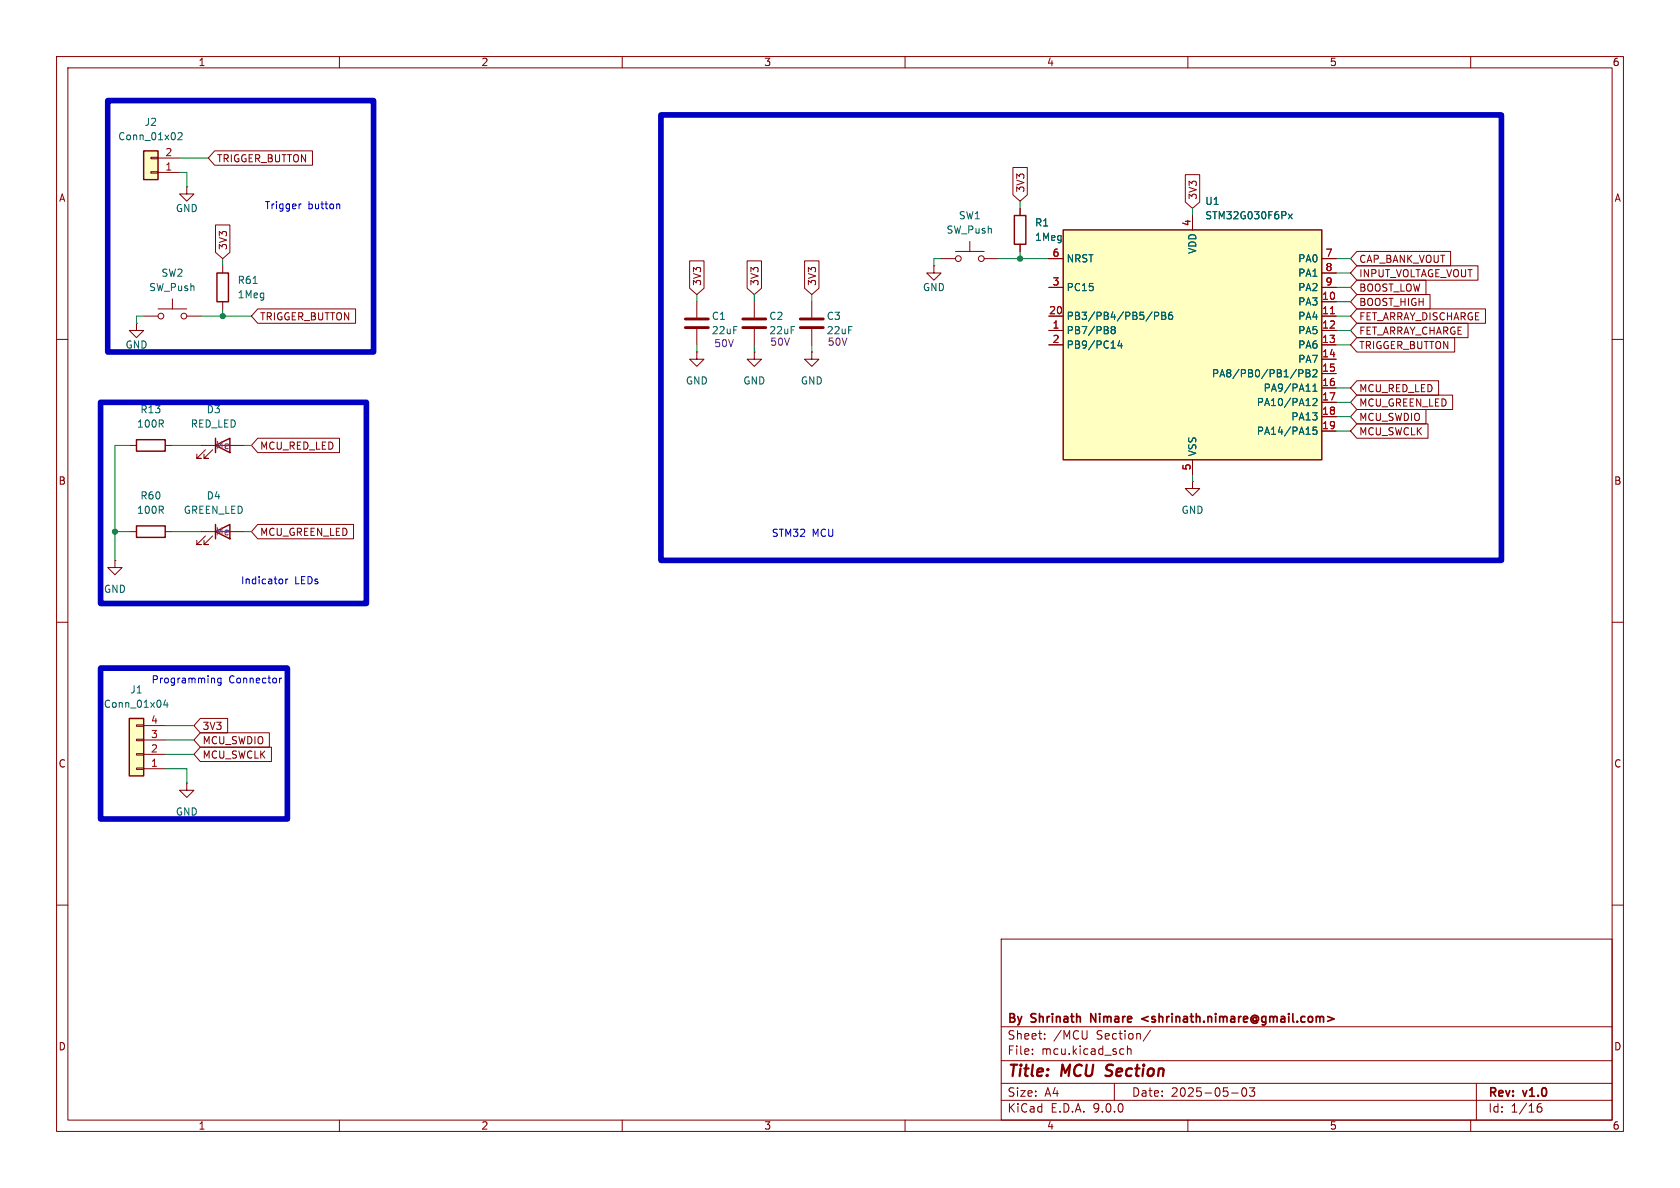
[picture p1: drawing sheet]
<svg xmlns="http://www.w3.org/2000/svg" width="297mm" height="210mm" viewBox="0 0 297 210" stroke-linecap="round" stroke-linejoin="round" font-family="sans-serif">
<g fill="none" stroke="#840000" stroke-width=".18">
<path d="M10 10h277v190h-277zM12 12h273v186h-273zM60 10v2M110 10v2M160 10v2M210 10v2M260 10v2M10 60h2M285 60h2M10 110h2M285 110h2M10 160h2"/>
<path d="M177 166h108v32h-108zM285 160h2M60 198v2M110 198v2M160 198v2M177 194.5h108M177 191.5h108M177 187.5h108M177 181.5h108M182.5 186.3v.1M182.5 185.5v.1M184.7 183.6v.1"/>
<path d="M184.7 182.8v.1M192.2 182.2l-.1 1.4M197 191.5v3M198.2 185.4l.5 .1M198.7 186.3l-.5 .1M199.3 185.5l.2-.1 .4 .1 .1 .9M199.3 184.9v1.5M203.4 182.1l-1.3 2M210 198v2M217.7 193.2h1.2M219.7 192.4l.2-.1a.81 .81 0 0 1 .6 .6 .81 .81 0 0 1-.3 .8l-.2 .1a.81 .81 0 0 1-.3-1.4zM220.9 192.3h.9l-.5 .6 .4 .1v.7l-.2 .1h-.4l-.2-.1"/>
<path d="M260 198v2M261 191.5v6.5M271.7 196l.3-.3h.5l.1 .3v.3l-.3 .3-.4-.1-.2-.2M272.5 195.1a.59 .59 0 0 0-.8 .6"/>
</g>
<path d="M195.4 190.1l.3 .1M195.7 188.4l-.1 .2v.4" fill="none" stroke="#840000" stroke-width=".4"/>
<path d="M203 179.7l-1.2 .4 1.2 .4M234.7 179.7l1.1 .4-1.1 .4M192.8 180.7v-1.5l.9 1.5" fill="none" stroke="#840000" stroke-width=".3"/>
<path d="M22.9 127h2.5v10.2h-2.5z" fill="#ffffc2"/>
<path d="M22.9 127h2.5v10.2h-2.5z" fill="none" stroke="#840000" stroke-width=".25"/>
<g fill="none" stroke="#840000" stroke-width=".18">
<path d="M166.4 45.7h2.5M168.9 44.5h5.1M171.4 42.7v1.8M174 45.7h2.5M123.2 62.2v1.3h1.3l-1.3 1.3-1.3-1.3h1.3M123.2 62.2h.1M133.3 62.2v1.3h1.3l-1.3 1.3-1.2-1.3h1.2M133.3 62.2h.1M143.5 62.2v1.3h1.3l-1.3 1.3-1.3-1.3h1.3M143.5 62.2h.1M24.1 135.8h1.3v.2h-1.3zM24.1 133.2h1.3v.3h-1.3z"/>
<path d="M24.1 130.7h1.3v.2h-1.3zM24.1 128.1h1.3v.3h-1.3zM25.4 135.9h3.8M25.4 133.4h3.8M25.4 130.8h3.8M25.4 128.3h3.8"/>
<circle cx="169.4" cy="45.7" r=".51"/>
<circle cx="173.5" cy="45.7" r=".51"/>
</g>
<path d="M29.2 123.7l-.3 .9h.8M29.5 124.2v.8" fill="none" stroke="#006464" stroke-width=".18"/>
<path d="M188 40.6h45.7v40.7h-45.7z" fill="#ffffc2"/>
<path d="M38.4 48.3h2v5h-2zM188 40.6h45.7v40.7h-45.7z" fill="none" stroke="#840000" stroke-width=".25"/>
<g fill="none" stroke="#840000" stroke-width=".18">
<path d="M33 33v1.3h1.3l-1.3 1.3-1.3-1.3h1.3M33 33h.1M210.8 38.1v2.5M24.1 57.2v1.2h1.3l-1.3 1.3-1.2-1.3h1.2M24.1 57.2h.1M25.4 55.9h2.5M27.9 54.6h5.1M30.5 52.8v1.8M33 55.9h2.6M39.4 47v1.3M39.4 53.3v1.3M123.2 53.3v2.8"/>
<path d="M123.2 58.2v2.8M133.3 53.3v2.8M133.3 58.2v2.8M143.5 53.3v2.8M143.5 58.2v2.8M165.1 47v1.3h1.3l-1.3 1.2-1.3-1.2h1.3M165.1 47h.1M185.4 45.7h2.6M185.4 50.8h2.6M185.4 55.9h2.6M185.4 58.4h2.6M233.7 45.7h2.5"/>
<path d="M233.7 50.8h2.5M233.7 55.9h2.5M233.7 58.4h2.5M233.7 48.3h2.5M233.7 53.3h2.5M185.4 61h2.6M233.7 61h2.5M233.7 63.5h2.5M233.7 66h2.5M233.7 68.6h2.5M233.7 71.1h2.5M233.7 73.7h2.5"/>
<path d="M233.7 76.2h2.5M210.8 85.1v1.3h1.3l-1.3 1.2-1.3-1.2h1.3M210.8 85.1h.1M210.8 81.3v2.5"/>
<circle cx="28.4" cy="55.9" r=".51"/>
<circle cx="32.5" cy="55.9" r=".51"/>
</g>
<g fill="none" stroke="#006464" stroke-width=".18">
<path d="M227.8 37.8l.6 .9M228.4 37.8l-.6 .9M44.7 50.1h.8M196.7 58.3l-.3-.3 .3-.3h.2l.3 .3-.3 .3M196.7 58.3l-.3 .2 .1 .4 .2 .1 .3-.1 .2-.1v-.3l-.3-.2M196.7 58.3h.2M204.1 55.9l.6-.1 .1-.2v-.3l-.7-.1v1.3M205.4 55.2h.4l.2 .2-.2 .4 .2 .1 .1 .3-.2 .3h-.5zM205.4 55.8h.4M207.2 55.2l-.4 .1a.86 .86 0 0 0 0 1.2l.5-.2v-.4l-.2-.2h-.4l-.1 .2M197.9 60.2l-.3 .9h.8M198.2 60.7v.8"/>
<path d="M229.6 66h.6l.2-.2-.1-.3-.7-.2v1.3M230.9 65.3h.4l.3 .3-.3 .4 .3 .1v.3l-.2 .2h-.5zM230.9 66h.4M232.1 65.5l.5-.2 .2 .4-.8 .9h.8M232.1 70.6l.5-.2 .2 .4-.8 .9h.8M232.1 69.2h.7M232.1 68.3l.4-.4v1.3M232.8 75.5h-.6l-.1 .6 .2-.1 .4 .1 .1 .1v.5l-.2 .1-.5-.1"/>
</g>
<path d="M235.2 55.5h.7" fill="none" stroke="#a90000" stroke-width=".18"/>
<path d="M121.2 56.4h4M121.2 57.9h4M131.3 56.4h4.1M131.3 57.9h4.1M141.5 56.4h4M141.5 57.9h4" fill="none" stroke="#840000" stroke-width=".51"/>
<path d="M25.4 26.7h2.5v5.1h-2.5z" fill="#ffffc2"/>
<path d="M25.4 26.7h2.5v5.1h-2.5zM179.3 38.1h2.1v5.1h-2.1zM24.1 77.7h5.1v2.1h-5.1zM38.1 78.7l2.5-1.2v2.5zM38.1 77.5v2.5M24.1 93h5.1v2h-5.1zM38.1 94l2.5-1.3v2.6zM38.1 92.7v2.6" fill="none" stroke="#840000" stroke-width=".25"/>
<g fill="none" stroke="#840000" stroke-width=".18">
<path d="M26.7 30.4h1.2v.2h-1.2zM26.7 27.8h1.2v.3h-1.2zM27.9 30.5h3.8M27.9 27.9h3.8M37.9 26.7h17.3v2.5h-17.3l-1.1-1.3zM38.1 39.8h2.5v4.8l-1.2 1.1-1.3-1.1zM179.1 29.6h2.5v4.8l-1.3 1.2-1.2-1.2zM180.3 36.8v1.3M209.5 30.9h2.6v4.8l-1.3 1.1-1.3-1.1zM210.8 38.1v2.5M45.6 54.6h17.3v2.6h-17.3l-1.2-1.3zM121.9 46.1h2.6v4.9l-1.3 1.1-1.3-1.1z"/>
<path d="M132.1 46.1h2.5v4.9l-1.3 1.1-1.2-1.1zM142.2 46.1h2.6v4.9l-1.3 1.1-1.3-1.1zM180.3 43.2v1.3M185.4 45.7h2.6M185.4 50.8h2.6M185.4 55.9h2.6M185.4 58.4h2.6M233.7 45.7h2.5M233.7 50.8h2.5M233.7 55.9h2.5M233.7 58.4h2.5M233.7 48.3h2.5"/>
<path d="M233.7 53.3h2.5M239.9 52.1h12.9v2.5h-12.9l-1.1-1.3zM239.9 54.6h22.7v2.6h-22.7l-1.1-1.3zM239.9 47h21.4v2.5h-21.4l-1.1-1.2zM239.9 57.1h19.6v2.6h-19.6l-1.1-1.3zM239.9 49.5h12.2v2.6h-12.2l-1.1-1.3zM239.9 59.7h17.3v2.5h-17.3l-1.1-1.2zM239.9 44.4h16.5v2.6h-16.5l-1.1-1.3zM22.9 78.7h1.2M29.2 78.7h1.3M35.6 78.7h2.5M36.3 79.5l-1.5 1.5h.8h-.8v-.7"/>
<path d="M37.6 79.5l-1.5 1.5h.7h-.7v-.7M40.6 78.7h2.6M45.6 77.5h14.4v2.5h-14.4l-1.2-1.3zM185.4 61h2.6M233.7 61h2.5M233.7 63.5h2.5M233.7 66h2.5M233.7 68.6h2.5M233.7 71.1h2.5M233.7 73.7h2.5M233.7 76.2h2.5M239.9 67.3h14.4v2.6h-14.4l-1.1-1.3z"/>
<path d="M239.9 74.9h12.6v2.6h-12.6l-1.1-1.3zM239.9 72.4h12.2v2.5h-12.2l-1.1-1.2zM239.9 69.8h16.9v2.6h-16.9l-1.1-1.3zM20.3 99.1v1.2h1.3l-1.3 1.3-1.3-1.3h1.3M20.3 99.1h.1M22.9 94h1.2M29.2 94h1.3M35.6 94h2.5M36.3 94.7l-1.5 1.6h.8h-.8v-.8M37.6 94.7l-1.5 1.6h.7h-.7v-.8M40.6 94h2.6M45.6 92.7h16.9v2.6h-16.9l-1.2-1.3z"/>
<path d="M210.8 81.3v2.5M33 138.4v1.3h1.3l-1.3 1.3-1.3-1.3h1.3M33 138.4h.1M35.4 127h4.8v2.5h-4.8l-1.1-1.2zM35.4 132.1h12.6v2.5h-12.6l-1.1-1.2zM35.4 129.5h12.2v2.6h-12.2l-1.1-1.3z"/>
</g>
<g fill="none" stroke="#006464" stroke-width=".18">
<path d="M31.5 23.6l.5-.2 .2 .4-.8 .9h.8M227.8 37.8l.6 .9M228.4 37.8l-.6 .9M196.7 58.3l-.3-.3 .3-.3h.2l.3 .3-.3 .3M196.7 58.3l-.3 .2 .1 .4 .2 .1 .3-.1 .2-.1v-.3l-.3-.2M196.7 58.3h.2M204.1 55.9l.6-.1 .1-.2v-.3l-.7-.1v1.3M205.4 55.2h.4l.2 .2-.2 .4 .2 .1 .1 .3-.2 .3h-.5zM205.4 55.8h.4M207.2 55.2l-.4 .1a.86 .86 0 0 0 0 1.2l.5-.2v-.4l-.2-.2h-.4l-.1 .2M197.9 60.2l-.3 .9h.8M198.2 60.7v.8"/>
<path d="M229.6 66h.6l.2-.2-.1-.3-.7-.2v1.3M230.9 65.3h.4l.3 .3-.3 .4 .3 .1v.3l-.2 .2h-.5zM230.9 66h.4M232.1 65.5l.5-.2 .2 .4-.8 .9h.8M232.1 70.6l.5-.2 .2 .4-.8 .9h.8M232.1 69.2h.7M232.1 68.3l.4-.4v1.3M232.8 75.5h-.6l-.1 .6 .2-.1 .4 .1 .1 .1v.5l-.2 .1-.5-.1"/>
</g>
<g fill="none" stroke="#009600" stroke-width=".18">
<path d="M31.7 30.5h1.3v2.5M31.7 27.9h5.1M180.3 35.6v1.2M210.8 36.8v1.3M25.4 55.9h-1.3v1.3M35.6 55.9h8.8M39.4 45.7v1.3M39.4 54.6v1.3M123.2 52.1v1.2M133.3 52.1v1.2M143.5 52.1v1.2M166.4 45.7h-1.3v1.3"/>
<path d="M176.5 45.7h8.9M180.3 44.5v1.2M236.2 45.7h2.6M236.2 55.9h2.6M236.2 48.3h2.6M236.2 50.8h2.6M236.2 53.3h2.6M236.2 58.4h2.6M22.9 78.7h-2.6v20.4M30.5 78.7h5.1M43.2 78.7h1.2M123.2 61v1.2"/>
<path d="M133.3 61v1.2M143.5 61v1.2M236.2 68.6h2.6M236.2 76.2h2.6M236.2 71.1h2.6M236.2 61h2.6M236.2 73.7h2.6M20.3 94h2.6M30.5 94h5.1M43.2 94h1.2M210.8 83.8v1.3M29.2 128.3h5.1"/>
<path d="M29.2 135.9h3.8v2.5M29.2 130.8h5.1M29.2 133.4h5.1"/>
</g>
<path d="M53.2 36.1l-.3 .1M59.7 36.1l.4 .1v.7M37.7 119.9l.2 .2v.6M39.1 119.9v1l-.3 .2h-.3M39.1 119.9h-.4l-.2 .2 .1 .6h.5M49.4 119.9v.8M49.8 119.9l-.4 .2M49.9 102.4l.1 .2-.1 .5M50.5 102.4v.8M50.9 102.4l-.4 .2" fill="none" stroke="#0000c2" stroke-width=".18"/>
<path d="M19 17.8h47v44.4h-47zM116.8 20.3h148.6v78.8h-148.6zM17.8 71.1h47v35.6h-47zM17.8 118.1h33v26.7h-33z" fill="none" stroke="#0000c2" stroke-width="1"/>
<path d="M235.2 55.5h.7" fill="none" stroke="#a90000" stroke-width=".18"/>
<g fill="#009600" stroke="#009600" stroke-width=".18">
<circle cx="180.3" cy="45.7" r=".46"/>
<circle cx="20.3" cy="94" r=".46"/>
<circle cx="39.4" cy="55.9" r=".46"/>
</g>
<g font-size="2.8" fill="#840000">
<text x="178" y="190.9">Title:</text>
<text x="187.7" y="190.9">MCU</text>
<text x="196.4" y="190.9">Section</text>
</g>
<g font-size="2.1" fill="#840000">
<text x="178" y="184">Sheet:</text>
<text x="178" y="181.2">By</text>
<text x="182.4" y="181.2">Shrinath</text>
<text x="186.2" y="184">/MCU</text>
<text x="193.5" y="181.2">Nimare</text>
<text x="193.9" y="184">Section/</text>
<text x="203.1" y="181.2">&lt;shrinath.nimare@gmail.com&gt;</text>
<text x="178" y="186.7">File:</text>
<text x="184.1" y="186.7">mcu.kicad_sch</text>
<text x="178" y="196.9">KiCad</text>
<text x="178" y="194.1">Size:</text>
<text x="184.7" y="194.1">A4</text>
<text x="185.7" y="196.9">E.D.A.</text>
<text x="193.3" y="196.9">9.0.0</text>
<text x="200" y="194.1">Date:</text>
<text x="207" y="194.1">2025-05-03</text>
<text x="263" y="194.3">Rev:</text>
<text x="263" y="196.9">Id:</text>
<text x="267.1" y="196.9">1/16</text>
<text x="269.4" y="194.3">v1.0</text>
</g>
<g font-size="1.8" fill="#840000">
<text x="35" y="11.9">1</text>
<text x="85" y="11.9">2</text>
<text x="135" y="11.9">3</text>
<text x="185" y="11.9">4</text>
<text x="235" y="11.9">5</text>
<text x="285" y="11.9">6</text>
<text x="38.3" y="28.9">TRIGGER_BUTTON</text>
<text x="10.3" y="35.9">A</text>
<text x="181.3" y="34.1" transform="rotate(-90 181.3 34.1)">3V3</text>
<text x="211.8" y="35.4" transform="rotate(-90 211.8 35.4)">3V3</text>
<text x="285.3" y="35.9">A</text>
<text x="40.3" y="44.3" transform="rotate(-90 40.3 44.3)">3V3</text>
<text x="240.2" y="46.7">CAP_BANK_VOUT</text>
<text x="124.1" y="50.6" transform="rotate(-90 124.1 50.6)">3V3</text>
<text x="134.3" y="50.6" transform="rotate(-90 134.3 50.6)">3V3</text>
<text x="144.5" y="50.6" transform="rotate(-90 144.5 50.6)">3V3</text>
<text x="240.2" y="49.2">INPUT_VOLTAGE_VOUT</text>
<text x="240.2" y="51.8">BOOST_LOW</text>
<text x="45.9" y="56.8">TRIGGER_BUTTON</text>
<text x="240.2" y="54.3">BOOST_HIGH</text>
<text x="240.2" y="56.8">FET_ARRAY_DISCHARGE</text>
<text x="240.2" y="59.4">FET_ARRAY_CHARGE</text>
<text x="240.2" y="61.9">TRIGGER_BUTTON</text>
<text x="240.2" y="69.5">MCU_RED_LED</text>
<text x="240.2" y="77.2">MCU_SWCLK</text>
<text x="240.2" y="74.6">MCU_SWDIO</text>
<text x="240.2" y="72.1">MCU_GREEN_LED</text>
<text x="45.9" y="79.7">MCU_RED_LED</text>
<text x="10.3" y="85.9">B</text>
<text x="285.3" y="85.9">B</text>
<text x="45.9" y="94.9">MCU_GREEN_LED</text>
<text x="35.7" y="129.2">3V3</text>
<text x="35.7" y="131.8">MCU_SWDIO</text>
<text x="10.3" y="135.9">C</text>
<text x="35.7" y="134.3">MCU_SWCLK</text>
<text x="285.3" y="135.9">C</text>
<text x="10.3" y="185.9">D</text>
<text x="285.3" y="185.9">D</text>
<text x="35" y="199.9">1</text>
<text x="85" y="199.9">2</text>
<text x="135" y="199.9">3</text>
<text x="185" y="199.9">4</text>
<text x="235" y="199.9">5</text>
<text x="285" y="199.9">6</text>
</g>
<g font-size="1.8" fill="#006464">
<text x="25.5" y="22.5">J2</text>
<text x="20.8" y="25">Conn_01x02</text>
<text x="31" y="37.7">GND</text>
<text x="167.2" y="41.5">SW_Push</text>
<text x="169.4" y="39">SW1</text>
<text x="182.9" y="40.2">R1</text>
<text x="213" y="36.4">U1</text>
<text x="213" y="39">STM32G030F6Px</text>
<text x="182.9" y="42.8">1Meg</text>
<text x="188.5" y="46.6">NRST</text>
<text x="211.7" y="45" transform="rotate(-90 211.7 45)">VDD</text>
<text x="229.4" y="46.6">PA0</text>
<text x="26.3" y="51.7">SW_Push</text>
<text x="28.4" y="49.1">SW2</text>
<text x="41.9" y="52.9">1Meg</text>
<text x="41.9" y="50.4">R61</text>
<text x="163.1" y="51.7">GND</text>
<text x="188.5" y="51.7">PC15</text>
<text x="229.4" y="49.1">PA1</text>
<text x="229.4" y="51.7">PA2</text>
<text x="125.7" y="56.7">C1</text>
<text x="125.7" y="59.3">22uF</text>
<text x="135.9" y="56.7">C2</text>
<text x="135.9" y="59.3">22uF</text>
<text x="146.1" y="56.7">C3</text>
<text x="146.1" y="59.3">22uF</text>
<text x="188.5" y="56.7">PB3/PB4/PB5/PB6</text>
<text x="188.5" y="59.3">PB7/PB8</text>
<text x="229.4" y="54.2">PA3</text>
<text x="229.4" y="56.7">PA4</text>
<text x="229.4" y="59.3">PA5</text>
<text x="22.1" y="61.8">GND</text>
<text x="188.5" y="61.8">PB9/PC14</text>
<text x="229.4" y="61.8">PA6</text>
<text x="229.4" y="64.4">PA7</text>
<text x="121.2" y="68.2">GND</text>
<text x="131.3" y="68.2">GND</text>
<text x="141.5" y="68.2">GND</text>
<text x="214.2" y="66.9">PA8/PB0/PB1/PB2</text>
<text x="222.1" y="72">PA10/PA12</text>
<text x="223.3" y="69.4">PA9/PA11</text>
<text x="24.1" y="75.8">100R</text>
<text x="24.7" y="73.3">R13</text>
<text x="33.6" y="75.8">RED_LED</text>
<text x="36.4" y="73.3">D3</text>
<text x="222.1" y="77.1">PA14/PA15</text>
<text x="228.2" y="74.5">PA13</text>
<text x="211.7" y="80.8" transform="rotate(-90 211.7 80.8)">VSS</text>
<text x="24.7" y="88.5">R60</text>
<text x="36.4" y="88.5">D4</text>
<text x="24.1" y="91">100R</text>
<text x="32.4" y="91">GREEN_LED</text>
<text x="208.8" y="91">GND</text>
<text x="18.3" y="105">GND</text>
<text x="18.3" y="125.3">Conn_01x04</text>
<text x="22.9" y="122.8">J1</text>
<text x="31" y="144.4">GND</text>
</g>
<g font-size="1.8" fill="#a90000">
<text x="29.1" y="27.7">2</text>
<text x="29.1" y="30.2">1</text>
<text x="210.6" y="40.1" transform="rotate(-90 210.6 40.1)">4</text>
<text x="186" y="45.5">6</text>
<text x="234.2" y="45.5">7</text>
<text x="186" y="50.5">3</text>
<text x="233.6" y="53.1">10</text>
<text x="234.2" y="48">8</text>
<text x="234.2" y="50.5">9</text>
<text x="185.4" y="55.6">20</text>
<text x="186" y="58.2">1</text>
<text x="233.6" y="55.6">11</text>
<text x="233.6" y="58.2">12</text>
<text x="186" y="60.7">2</text>
<text x="233.6" y="60.7">13</text>
<text x="233.6" y="63.2">14</text>
<text x="233.6" y="65.8">15</text>
<text x="233.6" y="68.3">16</text>
<text x="233.6" y="70.9">17</text>
<text x="233.6" y="73.4">18</text>
<text x="233.6" y="75.9">19</text>
<text x="210.6" y="83.3" transform="rotate(-90 210.6 83.3)">5</text>
<text x="26.6" y="130.6">3</text>
<text x="26.6" y="128">4</text>
<text x="26.6" y="135.6">1</text>
<text x="26.6" y="133.1">2</text>
</g>
<g font-size="1.8" fill="#0000c2">
<text x="46.7" y="37.2">Trigger</text>
<text x="54.4" y="37.2">button</text>
<text x="136.4" y="95.1">STM32</text>
<text x="143.6" y="95.1">MCU</text>
<text x="42.5" y="103.5">Indicator</text>
<text x="52.1" y="103.5">LEDs</text>
<text x="26.7" y="121">Programming</text>
<text x="40.5" y="121">Connector</text>
</g>
<g font-size="1.8" fill="#840084">
<text x="126.2" y="61.6">50V</text>
<text x="136.1" y="61.3">50V</text>
<text x="146.2" y="61.3">50V</text>
<text x="38" y="79.6">Me</text>
<text x="38" y="94.8">Me</text>
</g>
</svg>
